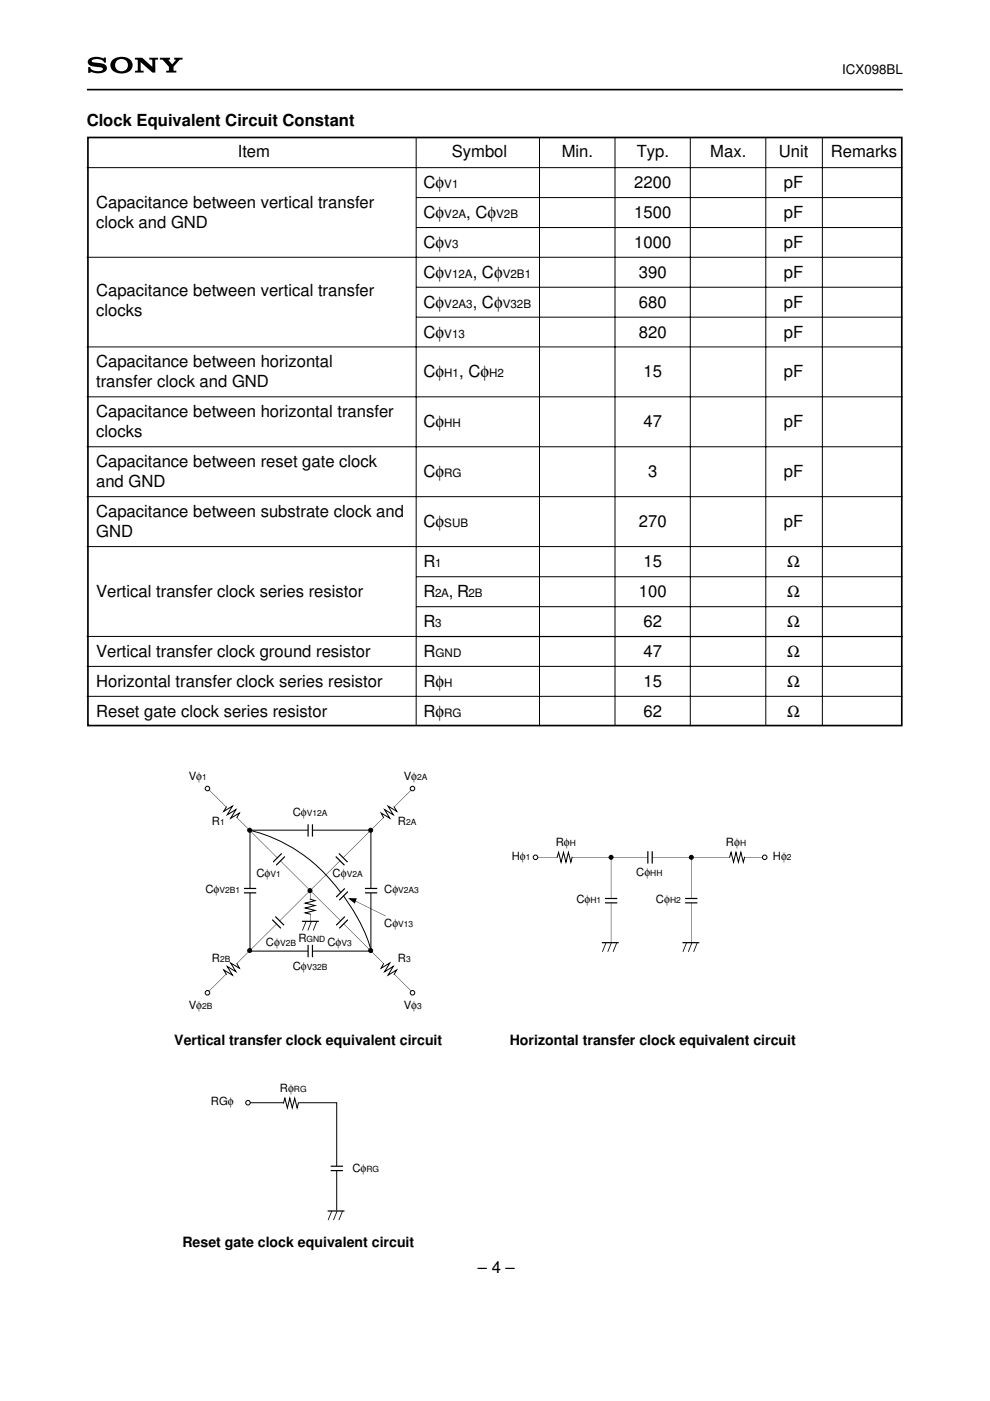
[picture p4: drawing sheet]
<svg xmlns="http://www.w3.org/2000/svg" width="210mm" height="297mm" viewBox="0 0 210 297" stroke-linecap="round" stroke-linejoin="round" font-family="sans-serif">
<path d="M18.8 12.6a3.4 3.4 0 0 1 3.2-.3v-.1h.5v1.1h-.4a1.74 1.74 0 0 0-2.7-.3 .67 .67 0 0 0 .9 .3h.6a1.55 1.55 0 0 1 1.8 1.2 1.78 1.78 0 0 1-2.2 1l-1.2-.3-.1 .3h-.5v-1.3h.4a1.75 1.75 0 0 0 2.5 .8l.2-.4a2.3 2.3 0 0 0-1.9-.5 1.03 1.03 0 0 1-1-.4 1.03 1.03 0 0 1-.1-1.1zM23.9 12.7a2.83 2.83 0 0 1 4.1 .5 1.84 1.84 0 0 1-2.2 2.4v-.5a1.31 1.31 0 0 0 1.1-1.9 1.31 1.31 0 0 0-2.2-.2 1.31 1.31 0 0 0 .8 2.1h.3v.5a1.87 1.87 0 0 1-2.3-2.4zM28.6 12.2h1.5l2.2 2-.1-1.5-.5-.1v-.4h1.8v.4l-.6 .1v2.7h-.6l-2.5-2.2v1.7l.7 .1v.4h-1.9v-.4l.6-.1v-2l-.1-.2-.5-.1zM33.9 12.2h2.2v.4l-.4 .2 .8 .8 .8-.8-.4-.2v-.4h1.7v.4l-.5 .1-1.3 1.5v.7l.6 .1v.4h-2.2v-.4l.6-.1v-.5a3.1 3.1 0 0 0-1.2-1.6l-.7-.2zM65.8 188.8l.1 6.5zM74.5 190.6l7.2 3.6zM44 210.4l43.3-43.1zM44.2 167.3l43.2 43z" fill="#000"/>
<path d="M18.4 19h173M18.6 29.1h172.6v124.7h-172.6z" fill="none" stroke="#000" stroke-width=".35"/>
<g fill="none" stroke="#000" stroke-width=".21">
<path d="M18.4 35.5h173M88.2 29.1v124.8M114.4 29.1v124.9M130.4 29.1v124.7M146.4 29.1v124.9M162.4 29.1v124.8M174.4 29.1v124.7M18.4 54.5h173M88.2 41.9h103.2M88.2 48.2h103.2M18.4 73.6h173M88.2 60.9h103.2"/>
<path d="M88.2 67.2h103.2M18.4 84.1h173M18.4 94.7h173M18.4 105.3h173M18.4 115.9h173M18.4 134.9h173M88.2 128.6h103.2M88.2 122.3h103.2M88.3 135h103.1M18.4 141.3h173M18.4 147.6h173M52.9 176a33.1 33.1 0 0 1 19.3 13.1 33.7 33.7 0 0 1 6.5 12.4"/>
<path d="M53 176h25.6v25.7h-25.6z"/>
</g>
<circle cx="65.7" cy="188.8" r=".42" fill="#000" stroke="#000" stroke-width=".21"/>
<path d="M65.4 190.7h.7v3.1h-.7z" fill="#fff"/>
<path d="M65.8 190.6l1 .4-2.1 .5 2.1 .5-2.1 .5 2.1 .5-2.1 .5 1.1 .3" fill="none" stroke="#000" stroke-width=".21"/>
<path d="M78.4 188.4h.6v.9h-.6z" fill="#fff"/>
<g fill="#000">
<path d="M77.5 188.2h2.4v.3h-2.4zM79.9 188.2h.1v.3h-.1zM77.4 188.2h.1v.3h-.1z"/>
<path d="M77.5 189.2h2.4v.2h-2.4zM79.9 189.2h.1v.2h-.1zM77.4 189.2h.1v.2h-.1z"/>
</g>
<circle cx="44" cy="210.5" r=".48" fill="#fff" stroke="#000" stroke-width=".21"/>
<g fill="#000">
<path d="M64.2 195.2h3.3v.3h-3.3zM67.5 195.2h.1v.3h-.1zM64 195.2h.2v.3h-.2z"/>
<path d="M64.8 195.4h.2l-.8 1.8h-.1zM64.1 197.2l.1 .1zM64.8 195.3l.2 .1z"/>
<path d="M65.9 195.4h.2l-.7 1.8h-.2zM65.2 197.2l.1 .1zM66 195.3l.1 .1z"/>
<path d="M67.1 195.4h.1l-.7 1.8h-.1zM66.4 197.2l.1 .1zM67.1 195.3l.1 .1z"/>
</g>
<path d="M52.7 188.4h.6v.9h-.6z" fill="#fff"/>
<g fill="#000">
<path d="M51.9 188.2h2.3v.3h-2.3zM54.2 188.2h.1v.3h-.1zM51.7 188.2h.2v.3h-.2z"/>
<path d="M51.9 189.2h2.3v.2h-2.3zM54.2 189.2h.1v.2h-.1zM51.7 189.2h.2v.2h-.2z"/>
</g>
<path d="M65.3 175.8h.9v.5h-.9z" fill="#fff"/>
<g fill="#000">
<path d="M65.2 174.9h.2v2.3h-.2zM65.2 177.2h.2v.2h-.2zM65.2 174.8h.2v.1h-.2z"/>
<path d="M66.1 174.9h.3v2.3h-.3zM66.1 177.2h.3v.2h-.3zM66.1 174.8h.3v.1h-.3z"/>
</g>
<path d="M65.3 201.4h.9v.5h-.9z" fill="#fff"/>
<g fill="#000">
<path d="M65.2 200.5h.2v2.3h-.2zM65.2 202.8h.2v.1h-.2zM65.2 200.3h.2v.2h-.2z"/>
<path d="M66.1 200.5h.3v2.3h-.3zM66.1 202.8h.3v.1h-.3zM66.1 200.3h.3v.2h-.3z"/>
</g>
<path d="M72.4 195.1l.6 .6-.4 .4-.6-.7z" fill="#fff"/>
<g fill="#000">
<path d="M72.9 194.3l.2 .2-1.6 1.7-.2-.2zM71.3 196l.2 .2zM72.9 194.3l.2 .2z"/>
<path d="M73.6 195l.2 .2-1.7 1.6-.2-.2zM71.9 196.6l.2 .2zM73.6 195l.2 .2z"/>
</g>
<path d="M58.6 182.1l.4-.4 .6 .6-.4 .4z" fill="#fff"/>
<g fill="#000">
<path d="M59.6 180.9l.1 .2-1.6 1.7-.2-.2zM57.9 182.6l.2 .2zM59.6 180.9l.1 .2z"/>
<path d="M60.2 181.6l.2 .2-1.7 1.6-.1-.1zM58.6 183.3l.1 .1zM60.2 181.6l.2 .2z"/>
</g>
<path d="M72.6 181.7l.4 .4-.6 .6-.4-.4z" fill="#fff"/>
<g fill="#000">
<path d="M71.2 181.8l.2-.2 1.6 1.7-.1 .1zM72.9 183.4l.1-.1zM71.1 181.7l.3-.1z"/>
<path d="M71.8 181.1l.2-.2 1.7 1.7-.2 .2zM73.7 182.6l-.2 .2zM71.8 181l.2-.1z"/>
</g>
<path d="M58.5 195.7l.6-.6 .4 .3-.6 .7z" fill="#fff"/>
<g fill="#000">
<path d="M57.7 195.2l.2-.2 1.7 1.6-.2 .2zM59.6 196.6l-.2 .2zM57.8 194.9l-.1 .3z"/>
<path d="M58.4 194.5l.2-.2 1.6 1.7-.2 .2zM60 196.2l.2-.2zM58.3 194.4l.3-.1z"/>
</g>
<path d="M72.4 189.1l.6 .6-.4 .4-.6-.6z" fill="#fff"/>
<g fill="#000">
<path d="M72.9 188.4l.2 .1-1.6 1.7-.2-.2zM71.3 190l.2 .2zM72.9 188.4l.2 .1z"/>
<path d="M73.6 189l.2 .2-1.7 1.7-.2-.2zM71.9 190.7l.2 .2zM73.6 189l.2 .2z"/>
</g>
<g fill="#000" stroke="#000" stroke-width=".21">
<path d="M74.1 190.6h1.4l-.3 .8z"/>
<circle cx="52.9" cy="176" r=".42"/>
<circle cx="78.6" cy="176" r=".42"/>
<circle cx="52.9" cy="201.5" r=".43"/>
<circle cx="78.6" cy="201.5" r=".43"/>
</g>
<g fill="#fff" stroke="#000" stroke-width=".21">
<circle cx="87.5" cy="210.5" r=".48"/>
<circle cx="44" cy="167.2" r=".48"/>
<circle cx="87.5" cy="167.2" r=".48"/>
</g>
<path d="M47.7 206.3l2.2-2.2 .6 .5-2.2 2.2z" fill="#fff"/>
<path d="M50.2 204.3l.6 1-1.9-1.1 1.1 1.8-1.8-1.1 1.1 1.9-1.9-1.2 .6 1" fill="none" stroke="#000" stroke-width=".21"/>
<path d="M81.1 204.6l.5-.5 2.2 2.2-.5 .5z" fill="#fff"/>
<path d="M81.3 204.3l-.5 1 1.8-1.1-1.1 1.8 1.9-1.1-1.1 1.9 1.8-1.2-.5 1" fill="none" stroke="#000" stroke-width=".21"/>
<path d="M48.3 170.8l2.2 2.3-.6 .5-2.2-2.2z" fill="#fff"/>
<path d="M48 171.1l-.6 .9 1.9-1.1-1.1 1.8 1.8-1.1-1.1 1.9 1.9-1.1-.6 .9" fill="none" stroke="#000" stroke-width=".21"/>
<path d="M83.3 170.8l.5 .6-2.2 2.2-.5-.5z" fill="#fff"/>
<path d="M83.6 171.1l.5 .9-1.8-1.1 1.1 1.8-1.9-1.1 1.1 1.9-1.8-1.1 .5 .9" fill="none" stroke="#000" stroke-width=".21"/>
<g fill="#000">
<path d="M113.8 181.7l48 .1zM129.5 181.8l.1 18.1zM146.5 181.8l.1 18.1z"/>
<path d="M144.8 199.7h3.3v.3h-3.3zM148.1 199.7h.2v.3h-.2zM144.7 199.7h.1v.3h-.1z"/>
<path d="M145.5 199.9h.1l-.7 1.9-.2-.1zM144.7 201.7l.2 .1zM145.5 199.8l.1 .1z"/>
<path d="M146.6 199.9h.2l-.8 1.9-.1-.1zM145.9 201.7l.1 .1zM146.6 199.8l.2 .1z"/>
<path d="M147.7 199.9h.2l-.7 1.9-.2-.1zM147 201.7l.1 .1zM147.8 199.8l.1 .1z"/>
</g>
<g fill="#000" stroke="#000" stroke-width=".21">
<circle cx="129.6" cy="181.8" r=".43"/>
<circle cx="146.6" cy="181.8" r=".42"/>
</g>
<path d="M137.4 181.5h.8v.6h-.8z" fill="#fff"/>
<g fill="#000">
<path d="M137.2 180.6h.3v2.4h-.3zM137.2 183h.3v.1h-.3zM137.2 180.5h.3v.1h-.3z"/>
<path d="M138.2 180.6h.2v2.4h-.2zM138.2 183h.2v.1h-.2zM138.2 180.5h.2v.1h-.2z"/>
</g>
<path d="M146.3 190.5h.5v.9h-.5z" fill="#fff"/>
<g fill="#000">
<path d="M145.4 191.3h2.3v.3h-2.3zM145.3 191.3h.1v.3h-.1zM147.7 191.3h.2v.3h-.2z"/>
<path d="M145.4 190.4h2.3v.2h-2.3zM145.3 190.4h.1v.2h-.1zM147.7 190.4h.2v.2h-.2z"/>
</g>
<path d="M129.3 190.5h.5v.9h-.5z" fill="#fff"/>
<g fill="#000">
<path d="M128.4 191.3h2.3v.3h-2.3zM128.3 191.3h.1v.3h-.1zM130.7 191.3h.2v.3h-.2z"/>
<path d="M128.4 190.4h2.3v.2h-2.3zM128.3 190.4h.1v.2h-.1zM130.7 190.4h.2v.2h-.2z"/>
</g>
<g fill="#fff" stroke="#000" stroke-width=".21">
<circle cx="113.5" cy="181.8" r=".48"/>
<circle cx="162.1" cy="181.8" r=".48"/>
</g>
<g fill="#000">
<path d="M127.7 199.7h3.4v.3h-3.4zM131.1 199.7h.1v.3h-.1zM127.6 199.7h.1v.3h-.1z"/>
<path d="M128.4 199.9h.2l-.8 1.9-.1-.1zM127.7 201.7l.1 .1zM128.4 199.8l.2 .1z"/>
<path d="M129.5 199.9h.2l-.7 1.9-.2-.1zM128.8 201.7l.1 .1zM129.6 199.8l.1 .1z"/>
<path d="M130.7 199.9h.1l-.7 1.9-.2-.1zM129.9 201.7l.2 .1zM130.7 199.8l.1 .1z"/>
</g>
<path d="M118.1 181.4h3.2v.8h-3.2z" fill="#fff"/>
<path d="M118.1 181.8l.3-1.1 .6 2.1 .5-2.1 .5 2.1 .5-2.1 .5 2.1 .3-1" fill="none" stroke="#000" stroke-width=".21"/>
<path d="M154.7 181.4h3.2v.8h-3.2z" fill="#fff"/>
<path d="M154.7 181.8l.3-1.1 .5 2.1 .5-2.1 .6 2.1 .5-2.1 .5 2.1 .3-1M52.7 233.8h18.7v22.7" fill="none" stroke="#000" stroke-width=".21"/>
<circle cx="52.6" cy="233.8" r=".48" fill="#fff" stroke="#000" stroke-width=".21"/>
<path d="M60.1 233.5h3.2v.8h-3.2z" fill="#fff"/>
<path d="M60.1 233.9l.3-1.1 .5 2.1 .5-2.1 .6 2.1 .5-2.1 .5 2.1 .3-1" fill="none" stroke="#000" stroke-width=".21"/>
<path d="M71.1 247.3h.6v.8h-.6z" fill="#fff"/>
<g fill="#000">
<path d="M69.6 256.6h3.3v.3h-3.3zM72.9 256.6h.1v.3h-.1zM69.5 256.6h.1v.3h-.1z"/>
<path d="M70.2 256.8h.2l-.7 1.8h-.2zM69.5 258.6l.1 .1zM70.3 256.7l.1 .1z"/>
<path d="M70.2 248.1h2.4v.2h-2.4zM70.1 248.1h.1v.2h-.1zM72.6 248.1h.1v.2h-.1z"/>
<path d="M70.2 247.1h2.4v.3h-2.4zM70.1 247.1h.1v.3h-.1zM72.6 247.1h.1v.3h-.1z"/>
<path d="M71.4 256.8h.1l-.7 1.8h-.1zM70.7 258.6l.1 .1zM71.4 256.7l.1 .1z"/>
<path d="M72.5 256.8h.2l-.7 1.8h-.2zM71.8 258.6l.1 .1zM72.5 256.7l.2 .1z"/>
</g>
<g font-size="3.5">
<text x="18.4" y="26.7">Clock Equivalent Circuit Constant</text>
<text x="50.4" y="33.4">Item</text>
<text x="95.8" y="33.4">Symbol</text>
<text x="119.1" y="33.4">Min.</text>
<text x="135" y="33.4">Typ.</text>
<text x="150.6" y="33.4">Max.</text>
<text x="165.2" y="33.4">Unit</text>
<text x="176.1" y="33.4">Remarks</text>
<text x="89.8" y="39.8">Cφ</text>
<text x="134.5" y="39.8">2200</text>
<text x="166.2" y="39.8">pF</text>
<text x="20.4" y="44">Capacitance between vertical transfer</text>
<text x="89.8" y="46.2">Cφ</text>
<text x="98.9" y="46.2">, Cφ</text>
<text x="134.5" y="46.2">1500</text>
<text x="166.2" y="46.2">pF</text>
<text x="20.4" y="48.2">clock and GND</text>
<text x="89.8" y="52.5">Cφ</text>
<text x="134.5" y="52.5">1000</text>
<text x="166.2" y="52.5">pF</text>
<text x="89.8" y="58.9">Cφ</text>
<text x="100.2" y="58.9">, Cφ</text>
<text x="135.5" y="58.9">390</text>
<text x="166.2" y="58.9">pF</text>
<text x="20.4" y="62.7">Capacitance between vertical transfer</text>
<text x="89.8" y="65.2">Cφ</text>
<text x="100.2" y="65.2">, Cφ</text>
<text x="135.5" y="65.2">680</text>
<text x="166.2" y="65.2">pF</text>
<text x="20.4" y="66.9">clocks</text>
<text x="89.8" y="71.6">Cφ</text>
<text x="135.5" y="71.6">820</text>
<text x="166.2" y="71.6">pF</text>
<text x="20.4" y="77.9">Capacitance between horizontal</text>
<text x="20.4" y="82.1">transfer clock and GND</text>
<text x="89.8" y="80">Cφ</text>
<text x="97.3" y="80">, Cφ</text>
<text x="136.5" y="80">15</text>
<text x="166.2" y="80">pF</text>
<text x="20.4" y="88.4">Capacitance between horizontal transfer</text>
<text x="20.4" y="92.7">clocks</text>
<text x="89.8" y="90.6">Cφ</text>
<text x="136.5" y="90.6">47</text>
<text x="166.2" y="90.6">pF</text>
<text x="20.4" y="99">Capacitance between reset gate clock</text>
<text x="89.8" y="101.2">Cφ</text>
<text x="137.4" y="101.2">3</text>
<text x="166.2" y="101.2">pF</text>
<text x="20.4" y="103.3">and GND</text>
<text x="20.4" y="109.6">Capacitance between substrate clock and</text>
<text x="20.4" y="113.8">GND</text>
<text x="89.8" y="111.8">Cφ</text>
<text x="135.5" y="111.8">270</text>
<text x="166.2" y="111.8">pF</text>
<text x="89.8" y="120.2">R</text>
<text x="136.5" y="120.2">15</text>
<text x="166.9" y="120.2">Ω</text>
<text x="20.4" y="126.5">Vertical transfer clock series resistor</text>
<text x="89.8" y="126.6">R</text>
<text x="95.1" y="126.6">, R</text>
<text x="135.5" y="126.6">100</text>
<text x="166.9" y="126.6">Ω</text>
<text x="89.8" y="132.9">R</text>
<text x="136.5" y="132.9">62</text>
<text x="166.9" y="132.9">Ω</text>
<text x="20.4" y="139.2">Vertical transfer clock ground resistor</text>
<text x="89.8" y="139.3">R</text>
<text x="136.5" y="139.3">47</text>
<text x="166.9" y="139.3">Ω</text>
<text x="20.4" y="145.6">Horizontal transfer clock series resistor</text>
<text x="89.8" y="145.6">Rφ</text>
<text x="136.5" y="145.6">15</text>
<text x="166.9" y="145.6">Ω</text>
<text x="20.4" y="151.9">Reset gate clock series resistor</text>
<text x="89.8" y="152">Rφ</text>
<text x="136.5" y="152">62</text>
<text x="166.9" y="152">Ω</text>
<text x="101.3" y="269.9">– 4 –</text>
</g>
<g font-size="3">
<text x="36.9" y="221.7">Vertical transfer clock equivalent circuit</text>
<text x="108.1" y="221.7">Horizontal transfer clock equivalent circuit</text>
<text x="38.7" y="264.4">Reset gate clock equivalent circuit</text>
</g>
<text font-size="2.8" x="178.6" y="15.6">ICX098BL</text>
<g font-size="2.5">
<text x="94.2" y="39.8">V1</text>
<text x="94.2" y="46.2">V2A</text>
<text x="105.2" y="46.2">V2B</text>
<text x="94.2" y="52.5">V3</text>
<text x="94.2" y="58.9">V12A</text>
<text x="106.6" y="58.9">V2B1</text>
<text x="94.2" y="65.2">V2A3</text>
<text x="106.6" y="65.2">V32B</text>
<text x="94.2" y="71.6">V13</text>
<text x="94.2" y="80">H1</text>
<text x="103.7" y="80">H2</text>
<text x="94.2" y="90.6">HH</text>
<text x="94.2" y="101.2">RG</text>
<text x="94.2" y="111.8">SUB</text>
<text x="92.3" y="120.2">1</text>
<text x="92.3" y="126.6">2A</text>
<text x="99.4" y="126.6">2B</text>
<text x="92.3" y="132.9">3</text>
<text x="92.4" y="139.3">GND</text>
<text x="94.2" y="145.6">H</text>
<text x="94.2" y="152">RG</text>
</g>
<g font-size="2.4">
<text x="40" y="165.3">Vφ</text>
<text x="85.6" y="165.3">Vφ</text>
<text x="62.1" y="173.1">Cφ</text>
<text x="44.9" y="174.9">R</text>
<text x="84.4" y="174.9">R</text>
<text x="117.8" y="179.5">Rφ</text>
<text x="153.9" y="179.5">Rφ</text>
<text x="54.4" y="186">Cφ</text>
<text x="70.5" y="186">Cφ</text>
<text x="108.5" y="182.4">Hφ</text>
<text x="134.9" y="185.8">Cφ</text>
<text x="163.9" y="182.4">Hφ</text>
<text x="43.6" y="189.4">Cφ</text>
<text x="81.5" y="189.4">Cφ</text>
<text x="122.2" y="191.4">Cφ</text>
<text x="139.1" y="191.4">Cφ</text>
<text x="81.5" y="196.4">Cφ</text>
<text x="44.9" y="203.9">R</text>
<text x="56.4" y="200.6">Cφ</text>
<text x="63.3" y="199.7">R</text>
<text x="69.4" y="200.6">Cφ</text>
<text x="84.4" y="203.9">R</text>
<text x="62.1" y="205.7">Cφ</text>
<text x="40" y="213.9">Vφ</text>
<text x="85.6" y="213.9">Vφ</text>
<text x="59.3" y="231.6">Rφ</text>
<text x="44.7" y="234.2">RGφ</text>
<text x="74.7" y="248.5">Cφ</text>
</g>
<g font-size="1.8">
<text x="42.9" y="165.3">1</text>
<text x="88.4" y="165.3">2A</text>
<text x="65.1" y="173.1">V12A</text>
<text x="46.7" y="174.9">1</text>
<text x="86.1" y="174.9">2A</text>
<text x="120.8" y="179.5">H</text>
<text x="156.9" y="179.5">H</text>
<text x="57.3" y="186">V1</text>
<text x="73.5" y="186">V2A</text>
<text x="111.5" y="182.4">1</text>
<text x="137.9" y="185.8">HH</text>
<text x="166.9" y="182.4">2</text>
<text x="46.5" y="189.4">V2B1</text>
<text x="84.4" y="189.4">V2A3</text>
<text x="125.2" y="191.4">H1</text>
<text x="142.1" y="191.4">H2</text>
<text x="84.4" y="196.4">V13</text>
<text x="46.7" y="203.9">2B</text>
<text x="59.4" y="200.6">V2B</text>
<text x="65" y="199.7">GND</text>
<text x="72.4" y="200.6">V3</text>
<text x="86.1" y="203.9">3</text>
<text x="65.1" y="205.7">V32B</text>
<text x="42.9" y="213.9">2B</text>
<text x="88.4" y="213.9">3</text>
<text x="62.3" y="231.6">RG</text>
<text x="77.7" y="248.5">RG</text>
</g>
</svg>
